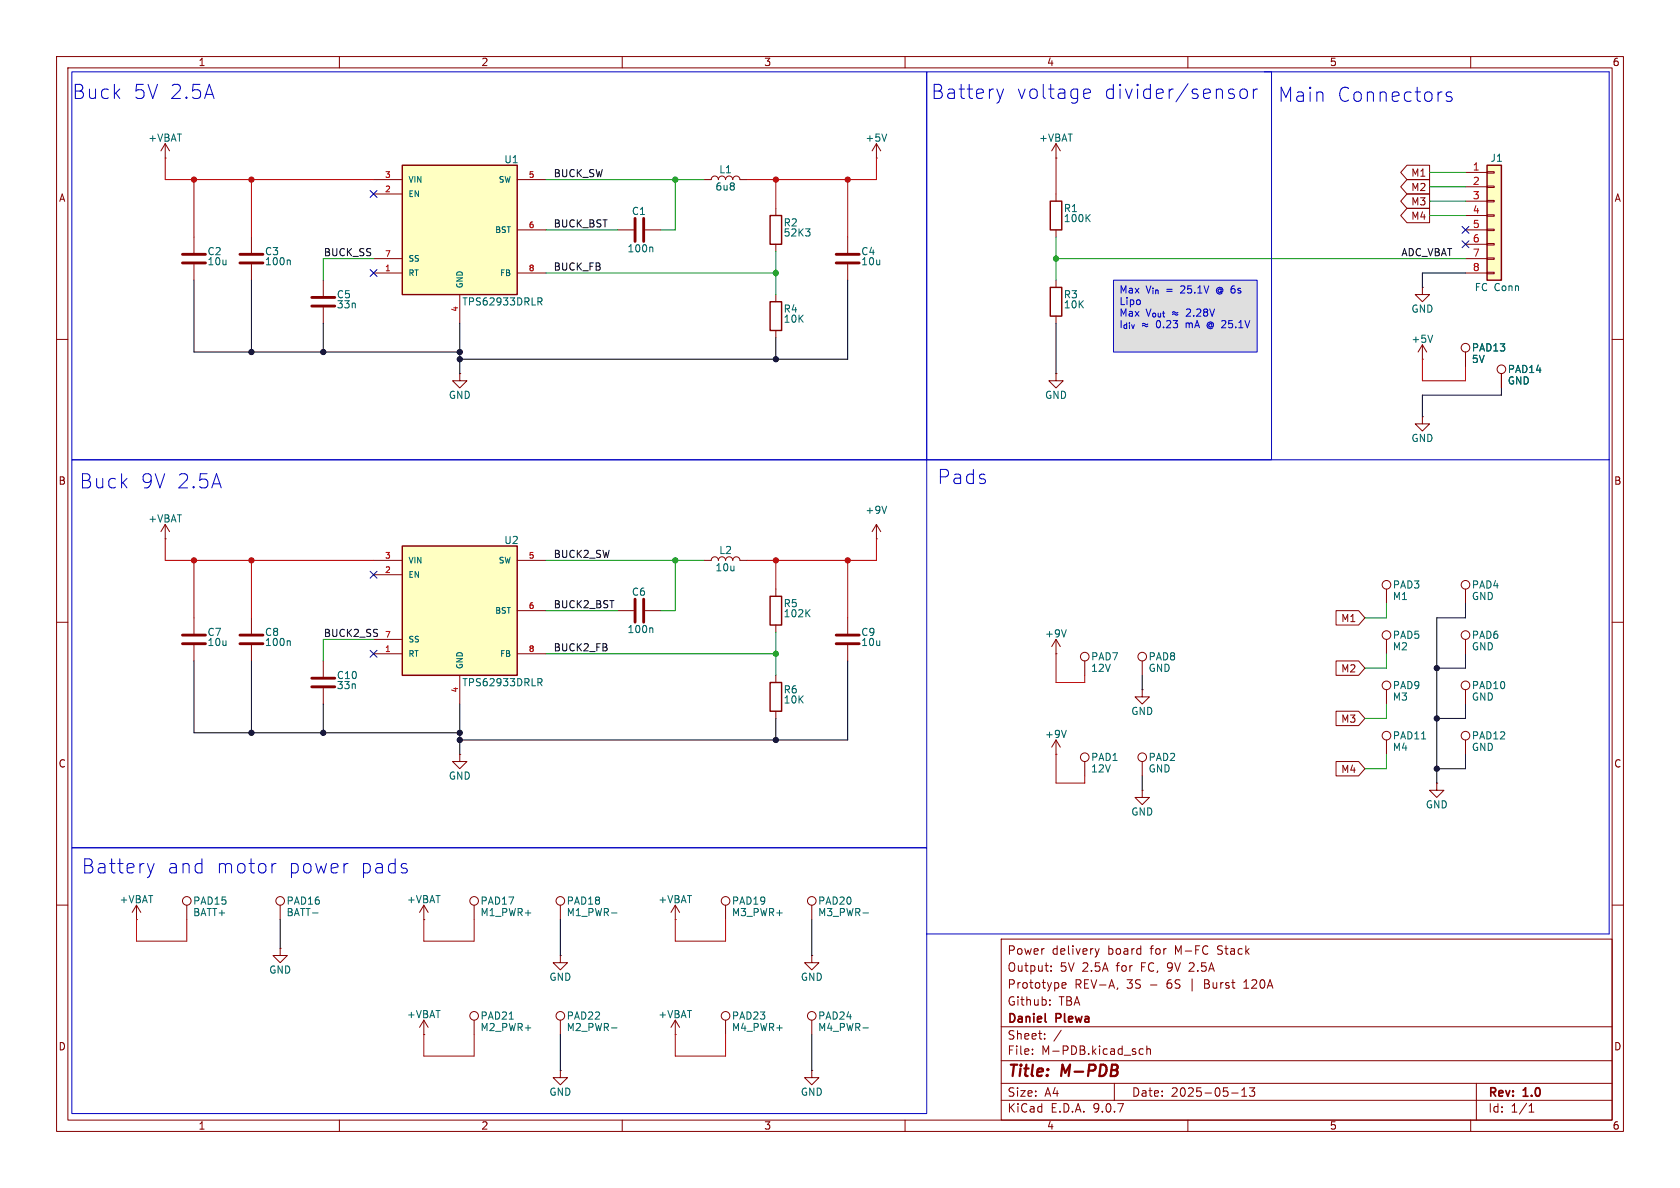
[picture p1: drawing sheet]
<svg xmlns="http://www.w3.org/2000/svg" width="297mm" height="210mm" viewBox="0 0 297 210" stroke-linecap="round" stroke-linejoin="round" font-family="sans-serif">
<g fill="none" stroke="#840000" stroke-width=".18">
<path d="M10 10h277v190h-277zM12 12h273v186h-273zM60 10v2M110 10v2M160 10v2M210 10v2M260 10v2M10 60h2M285 60h2M10 110h2M285 110h2M10 160h2"/>
<path d="M177 166h108v32h-108zM185.6 177.6v.1M185.6 176.8v.1M185.8 171.6v.1M185.8 170.8v.1M187.7 174.2l.8-.1-.1-.3-.4-.1-.3 .2 .1 .7h.6M193.6 167.7l.4 1M194 168.7l-.2 .4M194.3 167.7l-.3 1M197.6 174.6l-.1 .3M219.9 174.7h.8M220.2 173.4l-.3 .2"/>
<path d="M285 160h2M60 198v2M110 198v2M160 198v2M177 194.5h108M177 191.5h108M177 187.5h108M177 181.5h108M182.5 186.3v.1M182.5 185.5v.1M184.7 183.6v.1M184.7 182.8v.1"/>
<path d="M187.6 182.1l-1.3 2M197 191.5v3M202.1 185.5l-.4-.1-.3 .3v.4l.1 .2h.6M202.7 185.5l.3-.1 .3 .1 .1 .9M202.7 184.9v1.5M210 198v2M217.7 193.2h1.2M219.5 193.8h.9M219.5 192.7l.5-.4v1.5M220.9 192.3h.9l-.5 .6 .4 .1v.7l-.2 .1h-.4l-.2-.1M260 198v2M261 191.5v6.5"/>
<path d="M270.3 196.6h.9M270.3 195.5l.4-.4v1.5"/>
</g>
<path d="M184.8 180.6l.2 .1" fill="none" stroke="#840000" stroke-width=".3"/>
<path d="M196.8 49.5h25.4v12.7h-25.4z" fill="#dfdfdf"/>
<path d="M185.7 35.6h2v5h-2zM136.1 53.3h2.1v5.1h-2.1zM185.7 50.8h2v5.1h-2zM136.1 105.4h2.1v5.1h-2.1z" fill="none" stroke="#840000" stroke-width=".25"/>
<g fill="none" stroke="#840000" stroke-width=".18">
<path d="M186.7 27.9h.1M186.7 25.4l-.8 1.3M186.7 25.4l.8 1.3M186.7 25.4v2.5M186.7 34.3v1.3M137.2 52.1v1.2M137.2 58.4v1.3M186.7 40.6v1.3M186.7 49.5v1.3M186.7 55.9v1.3M251.5 50.8v1.3h1.2l-1.2 1.2-1.3-1.2h1.3M251.5 50.8h.1"/>
<path d="M186.7 66v1.3h1.3l-1.3 1.3-1.3-1.3h1.3M186.7 66h.1M57.1 116.8v2.8M137.2 104.1v1.3M137.2 110.5v1.3M149.9 109.2v2.8M149.9 114v2.8M57.1 121.7v2.8M186.7 133.4h.1M186.7 130.8v2.6M186.7 130.8l-.8 1.3M186.7 130.8l.8 1.3"/>
<path d="M201.9 139.7v1.3h1.3l-1.3 1.2-1.2-1.2h1.2M201.9 139.7h.1M49.5 167.6v1.3h1.3l-1.3 1.3-1.2-1.3h1.2M49.5 167.6h.1M128.3 160v2.6M83.8 180.3v2.6M119.4 182.9h.1M119.4 180.3l-.8 1.3M119.4 180.3l.7 1.3M119.4 180.3v2.6"/>
<circle cx="128.3" cy="159.3" r=".76"/>
<circle cx="83.8" cy="179.6" r=".76"/>
</g>
<path d="M55.1 119.9h4.1M147.8 112.3h4.1M147.8 113.8h4.1M55.1 121.4h4.1" fill="none" stroke="#840000" stroke-width=".51"/>
<path d="M192.2 38.5l.5 .7M192.7 37.9l-.7 .7M142.7 108.3l.5 .7M143.2 107.8l-.7 .7M188.5 129.1l-.4 1.3M90 180.2h.8" fill="none" stroke="#006464" stroke-width=".18"/>
<path d="M262.9 29.2h2.5v20.3h-2.5z" fill="#ffffc2"/>
<path d="M262.9 29.2h2.5v20.3h-2.5z" fill="none" stroke="#840000" stroke-width=".25"/>
<g fill="none" stroke="#840000" stroke-width=".18">
<path d="M124.5 31.8h1.2a.64 .64 0 0 1 .7-.7 .64 .64 0 0 1 .6 .7 .64 .64 0 0 1 .6-.7 .64 .64 0 0 1 .7 .7 .64 .64 0 0 1 .6-.7 .64 .64 0 0 1 .6 .7 .64 .64 0 0 1 .7-.7 .64 .64 0 0 1 .6 .7h1.3M259.1 30.5h3.8M259.1 33h3.8M259.1 35.6h3.8M259.1 38.1h3.8M262.9 30.4h1.3v.2h-1.3zM262.9 32.9h1.3v.2h-1.3zM262.9 35.4h1.3v.3h-1.3zM262.9 38h1.3v.2h-1.3zM34.3 41.9v2.8M34.3 46.7v2.8M259.1 40.6h3.8"/>
<path d="M259.1 43.2h3.8M259.1 45.7h3.8M259.1 48.3h3.8M262.9 40.5h1.3v.3h-1.3zM262.9 43.1h1.3v.2h-1.3zM262.9 45.6h1.3v.2h-1.3zM262.9 48.1h1.3v.3h-1.3zM81.3 66v1.3h1.2l-1.2 1.3-1.3-1.3h1.3M81.3 66h.1M251.5 73.7v1.2h1.2l-1.2 1.3-1.3-1.3h1.3M251.5 73.7h.1M251.5 63.5h.1"/>
<path d="M251.5 61l-.8 1.2M251.5 61l.7 1.2M251.5 61v2.5M259.1 62.2v2.6M265.4 66v2.6M29.2 95.3h.1M29.2 92.7l-.8 1.3M29.2 92.7l.8 1.3M29.2 92.7v2.6M191.8 116.8v2.6M201.9 116.8v2.6M245.1 113v2.6"/>
<path d="M24.1 162.6h.1M24.1 160l-.7 1.3M24.1 160l.8 1.3M24.1 160v2.6M99.1 160v2.6M119.4 162.6h.1M119.4 160l-.8 1.3M119.4 160l.7 1.3M119.4 160v2.6M143.5 160v2.6M143.5 180.3v2.6"/>
<circle cx="259.1" cy="61.5" r=".76"/>
<circle cx="265.4" cy="65.3" r=".76"/>
<circle cx="191.8" cy="116.1" r=".76"/>
<circle cx="201.9" cy="116.1" r=".76"/>
<circle cx="245.1" cy="112.3" r=".76"/>
<circle cx="99.1" cy="159.3" r=".76"/>
<circle cx="143.5" cy="159.3" r=".76"/>
<circle cx="143.5" cy="179.6" r=".76"/>
</g>
<path d="M253.3 59.3l-.4 1.2M108.1 161.4h1M152.6 161.4h.9M152.6 181.7h.9" fill="none" stroke="#006464" stroke-width=".18"/>
<path d="M32.3 45h4M32.3 46.5h4" fill="none" stroke="#840000" stroke-width=".51"/>
<path d="M71.1 29.2h20.3v22.9h-20.3z" fill="#ffffc2"/>
<path d="M71.1 29.2h20.3v22.9h-20.3zM136.1 38.1h2.1v5.1h-2.1zM136.1 120.7h2.1v5h-2.1z" fill="none" stroke="#840000" stroke-width=".25"/>
<g fill="none" stroke="#840000" stroke-width=".18">
<path d="M29.2 27.9h.1M29.2 25.4l-.8 1.3M29.2 25.4l.8 1.3M29.2 25.4v2.5M66 31.8h5.1M66 34.3h5.1M91.4 31.8h5.1M137.2 36.8v1.3M154.9 27.9h.1M154.9 25.4l-.7 1.3M154.9 25.4l.8 1.3M154.9 25.4v2.5"/>
<path d="M44.4 41.9v2.8M44.4 46.7v2.8M57.1 49.5v2.8M57.1 54.4v2.8M66 45.7h5.1M66 48.3h5.1M81.3 52.1v5.1M91.4 48.3h5.1M91.4 40.6h5.1M109.2 40.6h2.8M114 40.6h2.8M137.2 43.2v1.3"/>
<path d="M149.9 41.9v2.8M149.9 46.7v2.8M124.5 99.1h1.2a.64 .64 0 0 1 .7-.7 .64 .64 0 0 1 .6 .7 .64 .64 0 0 1 .6-.7 .64 .64 0 0 1 .7 .7 .64 .64 0 0 1 .6-.7 .64 .64 0 0 1 .6 .7 .64 .64 0 0 1 .7-.7 .64 .64 0 0 1 .6 .7h1.3M154.9 95.3h.1M154.9 92.7v2.6M154.9 92.7l-.7 1.3M154.9 92.7l.8 1.3M34.3 109.2v2.8M34.3 114v2.8M44.4 109.2v2.8M44.4 114v2.8M109.2 108h2.8"/>
<path d="M114 108h2.8M137.2 119.4v1.3M186.7 115.6h.1M186.7 113l-.8 1.3M186.7 113l.8 1.3M186.7 113v2.6M245.1 104.1v2.6M259.1 104.1v2.6M259.1 113v2.6M81.3 133.4v1.2h1.2l-1.2 1.3-1.3-1.3h1.3M81.3 133.4h.1M137.2 125.7v1.3"/>
<path d="M191.8 134.6v2.6M201.9 121.9v1.3h1.3l-1.3 1.3-1.2-1.3h1.2M201.9 121.9h.1M201.9 134.6v2.6M245.1 121.9v2.6M245.1 130.8v2.6M254 138.4v1.3h1.3l-1.3 1.3-1.3-1.3h1.3M254 138.4h.1M259.1 121.9v2.6M259.1 130.8v2.6M33 160v2.6M49.5 160v2.6"/>
<path d="M74.9 162.6h.1M74.9 160l-.7 1.3M74.9 160l.8 1.3M74.9 160v2.6M83.8 160v2.6M74.9 182.9h.1M74.9 180.3v2.6M74.9 180.3l-.7 1.3M74.9 180.3l.8 1.3"/>
<circle cx="245.1" cy="103.4" r=".76"/>
<circle cx="259.1" cy="103.4" r=".76"/>
<circle cx="259.1" cy="112.3" r=".76"/>
<circle cx="191.8" cy="133.9" r=".76"/>
<circle cx="201.9" cy="133.9" r=".76"/>
<circle cx="245.1" cy="121.2" r=".76"/>
<circle cx="245.1" cy="130" r=".76"/>
<circle cx="259.1" cy="130" r=".76"/>
<circle cx="259.1" cy="121.2" r=".76"/>
<circle cx="33" cy="159.3" r=".76"/>
<circle cx="49.5" cy="159.3" r=".76"/>
<circle cx="83.8" cy="159.3" r=".76"/>
</g>
<g fill="none" stroke="#006464" stroke-width=".18">
<path d="M156.8 23.7l-.5 1.3M51.1 46l.2 .1v.7M95.1 52.6h.5l.2 .3-.1 .4h-.6M95.4 53.3l.4 .6M115.2 43.7l.2 .2v.6M142.4 40.5h.8l-.4 .4M143.1 41l.1 .2-.1 .5M156.8 89.5l-.5 1.2M51.1 113.3l.2 .2v.6M115.2 111l.2 .2v.6M188.5 111.3l-.4 1.3M251.3 130.6h.7"/>
<path d="M55.3 161.4h.9"/>
</g>
<g fill="none" stroke="#840000" stroke-width=".51">
<path d="M112.3 38.6v4.1M113.8 38.6v4.1M42.4 45h4.1M42.4 46.5h4.1M55.1 52.6h4.1M55.1 54.1h4.1M147.8 45h4.1M147.8 46.5h4.1M32.3 112.3h4M32.3 113.8h4M42.4 112.3h4.1M42.4 113.8h4.1"/>
<path d="M112.3 105.9v4.1M113.8 105.9v4.1"/>
</g>
<path d="M71.1 96.5h20.3v22.9h-20.3z" fill="#ffffc2"/>
<path d="M71.1 96.5h20.3v22.9h-20.3z" fill="none" stroke="#840000" stroke-width=".25"/>
<g fill="none" stroke="#840000" stroke-width=".18">
<path d="M248.7 34.3h4v2.5h-4l-1.1-1.2zM248.7 31.7h4v2.6h-4l-1.1-1.3zM248.7 36.8h4v2.6h-4l-1.1-1.3zM248.7 29.2h4v2.6h-4l-1.1-1.3zM259.1 62.2v2.6M265.4 66v2.6M66 99.1h5.1M91.4 99.1h5.1M66 101.6h5.1M66 113h5.1M66 115.6h5.1M81.3 119.4v5.1"/>
<path d="M91.4 115.6h5.1M91.4 108h5.1M236.2 116.8h4l1.1 1.3-1.1 1.3h-4zM236.2 107.9h4l1.1 1.3-1.1 1.3h-4zM236.2 125.7h4l1.1 1.3-1.1 1.3h-4zM236.2 134.6h4l1.1 1.3-1.1 1.3h-4zM99.1 168.9v1.3h1.2l-1.2 1.3-1.3-1.3h1.3M99.1 168.9h.1M143.5 168.9v1.3h1.3l-1.3 1.3-1.3-1.3h1.3M143.5 168.9h.1M99.1 189.2v1.3h1.2l-1.2 1.3-1.3-1.3h1.3M99.1 189.2h.1"/>
<path d="M99.1 180.3v2.6M128.3 180.3v2.6M143.5 189.2v1.3h1.3l-1.3 1.3-1.3-1.3h1.3M143.5 189.2h.1"/>
<circle cx="99.1" cy="179.6" r=".76"/>
<circle cx="128.3" cy="179.6" r=".76"/>
</g>
<path d="M95.1 120h.5l.2 .2-.1 .4h-.6M95.4 120.6l.4 .6M108.1 181.7h1" fill="none" stroke="#006464" stroke-width=".18"/>
<g fill="none" stroke="#0000c2" stroke-width=".18">
<path d="M12.7 12.7h151.1v68.6h-151.1zM163.8 12.7h61v68.6h-61zM176.2 15.7l.6 1.7M176.8 17.4l-.2 .6M177.4 15.7l-.6 1.7M191.9 15.7l.8 .2 .1 .4-1.2 .3M192.7 17.3l-.8 .1M217.9 16.6l.4 .3-.2 .4-.2 .1M217.9 15.7l.2 .2M219.3 16a.68 .68 0 0 1 .7-.3 .68 .68 0 0 1 .5 .5v.7a.68 .68 0 0 1-.6 .5 .68 .68 0 0 1-.7-.5v-.7zM221.6 15.7v1.7M222.3 15.7a.64 .64 0 0 0-.7 .5"/>
<path d="M223.5 12.7h61v152.4h-120.7M256.6 16.4l-.6-.2-.3 .4 .1 .4 .8 .2 .1 .2-.1 .4-.2 .1-.7-.1M196.8 49.5h25.4v12.7h-25.4zM213.6 57.1a.58 .58 0 0 0 0 .8M215.2 51a.58 .58 0 0 0 0 .8M12.7 81.3h151.1v68.6h-151.1zM163.8 81.3h120.7M12.7 149.9h151.1v47h-151.1zM26.1 152.6l.5 1.7M26.6 154.3l-.2 .6M27.2 152.6l-.6 1.7M48.8 152.6h-.2l-.4 .3"/>
<path d="M61.3 152.6h.2"/>
</g>
<g fill="none" stroke="#c20000" stroke-width=".18">
<path d="M29.2 27.9v3.9h36.8M34.3 31.8v10.1M44.4 31.8v10.1M137.2 31.8v5M149.9 31.8v10.1M154.9 27.9v3.9h-22.8M186.7 27.9v6.4M251.5 63.5v3.8h7.6v-2.5M29.2 95.3v3.8h36.8M34.3 99.1v10.1M44.4 99.1v10.1M137.2 99.1v5"/>
<path d="M149.9 99.1v10.1M154.9 95.3v3.8h-22.8M186.7 115.6v5.1h5.1v-1.3M186.7 133.4v5h5.1v-1.2M24.1 162.6v3.8h8.9v-3.8M74.9 162.6v3.8h8.9v-3.8M119.4 162.6v3.8h8.9v-3.8M74.9 182.9v3.8h8.9v-3.8M119.4 182.9v3.8h8.9v-3.8"/>
</g>
<g fill="none" stroke="#000" stroke-width=".18">
<path d="M34.3 49.5v12.7h47M44.4 49.5v12.7M57.1 57.2v5M81.3 57.2v8.8M137.2 59.7v3.8M149.9 49.5v14h-68.6M186.7 57.2v8.8M259.1 48.3h-7.6v2.5M265.4 68.6v1.3h-13.9v3.8M34.3 116.8v12.7h47M44.4 116.8v12.7M149.9 116.8v14h-68.6"/>
<path d="M201.9 119.4v2.5M259.1 106.7v2.5h-5.1v29.2M259.1 115.6v2.5h-5.1M57.1 124.5v5M81.3 124.5v8.9M137.2 127v3.8M201.9 137.2v2.5M259.1 124.5v2.5h-5.1M259.1 133.4v2.5h-5.1M49.5 162.6v5M99.1 162.6v6.3M143.5 162.6v6.3"/>
<path d="M99.1 182.9v6.3M143.5 182.9v6.3"/>
</g>
<g fill="none" stroke="#009600" stroke-width=".18">
<path d="M96.5 31.8h28M119.4 31.8v8.8h-2.6M252.7 35.6h6.4M252.7 38.1h6.4M252.7 33h6.4M252.7 30.5h6.4M66 45.7h-8.9v3.8M96.5 48.3h40.7M96.5 40.6h12.7M137.2 44.5v7.6M186.7 45.7h72.4M186.7 41.9v7.6"/>
<path d="M96.5 99.1h28M119.4 99.1v8.9h-2.6M66 113h-8.9v3.8M96.5 108h12.7M96.5 115.6h40.7M137.2 111.8v7.6M245.1 106.7v2.5h-3.8M245.1 115.6v2.5h-3.8M245.1 133.4v2.5h-3.8M245.1 124.5v2.5h-3.8"/>
</g>
<path d="M65.4 33.7l1.2 1.2M66.6 33.7l-1.2 1.2M65.4 47.7l1.2 1.2M66.6 47.7l-1.2 1.2M258.5 40l1.2 1.2M258.5 42.6l1.2 1.2M259.7 40l-1.2 1.2M259.7 42.6l-1.2 1.2M65.4 101l1.2 1.2M65.4 115l1.2 1.2M66.6 101l-1.2 1.2M66.6 115l-1.2 1.2" fill="none" stroke="#000084" stroke-width=".18"/>
<g fill="#009600" stroke="#009600" stroke-width=".18">
<circle cx="186.7" cy="45.7" r=".46"/>
<circle cx="119.4" cy="31.8" r=".46"/>
<circle cx="137.2" cy="48.3" r=".46"/>
<circle cx="119.4" cy="99.1" r=".46"/>
<circle cx="137.2" cy="115.6" r=".46"/>
</g>
<g fill="#000" stroke="#000" stroke-width=".18">
<circle cx="44.4" cy="62.2" r=".46"/>
<circle cx="57.1" cy="62.2" r=".46"/>
<circle cx="81.3" cy="62.2" r=".46"/>
<circle cx="81.3" cy="63.5" r=".46"/>
<circle cx="137.2" cy="63.5" r=".46"/>
<circle cx="254" cy="118.1" r=".46"/>
<circle cx="44.4" cy="129.5" r=".46"/>
<circle cx="57.1" cy="129.5" r=".46"/>
<circle cx="81.3" cy="129.5" r=".46"/>
<circle cx="81.3" cy="130.8" r=".46"/>
<circle cx="137.2" cy="130.8" r=".46"/>
<circle cx="254" cy="135.9" r=".46"/>
<circle cx="254" cy="127" r=".46"/>
</g>
<g fill="#c20000" stroke="#c20000" stroke-width=".18">
<circle cx="149.9" cy="31.8" r=".46"/>
<circle cx="137.2" cy="31.8" r=".46"/>
<circle cx="34.3" cy="99.1" r=".46"/>
<circle cx="44.4" cy="99.1" r=".46"/>
<circle cx="34.3" cy="31.8" r=".46"/>
<circle cx="44.4" cy="31.8" r=".46"/>
<circle cx="137.2" cy="99.1" r=".46"/>
<circle cx="149.9" cy="99.1" r=".46"/>
</g>
<g font-size="3.5" fill="#0000c2">
<text x="12.7" y="17.7">Buck</text>
<text x="23.5" y="17.7">5V 2.5A</text>
<text x="164.6" y="17.7">Battery</text>
<text x="179.7" y="17.7">voltage</text>
<text x="195.1" y="17.7">divider/sensor</text>
<text x="225.9" y="18.2">Main</text>
<text x="236.4" y="18.2">Connectors</text>
<text x="14" y="86.6">Buck</text>
<text x="24.8" y="86.6">9V 2.5A</text>
<text x="165.7" y="85.8">Pads</text>
<text x="14.4" y="154.6">Battery</text>
<text x="29.5" y="154.6">and</text>
<text x="38.1" y="154.6">motor</text>
<text x="50.8" y="154.6">power</text>
<text x="63.5" y="154.6">pads</text>
</g>
<g font-size="2.8" fill="#840000">
<text x="178" y="190.9">Title:</text>
<text x="187.7" y="190.9">M-PDB</text>
</g>
<g font-size="2.1" fill="#840000">
<text x="178" y="172">Output:</text>
<text x="178" y="169">Power</text>
<text x="185.9" y="169">delivery</text>
<text x="187.4" y="172">5V 2.5A</text>
<text x="195.9" y="169">board</text>
<text x="197.5" y="172">for</text>
<text x="202" y="172">FC, 9V 2.5A</text>
<text x="203.5" y="169">for</text>
<text x="208" y="169">M-FC</text>
<text x="215.6" y="169">Stack</text>
<text x="178" y="178">Github:</text>
<text x="178" y="175">Prototype</text>
<text x="187.2" y="178">TBA</text>
<text x="189.9" y="175">REV-A,</text>
<text x="199.2" y="175">3S</text>
<text x="203.4" y="175">-</text>
<text x="206.6" y="175">6S</text>
<text x="210.7" y="175">|</text>
<text x="213.4" y="175">Burst</text>
<text x="220.6" y="175">120A</text>
<text x="178" y="184">Sheet:</text>
<text x="178" y="181.2">Daniel</text>
<text x="186.7" y="181.2">Plewa</text>
<text x="178" y="186.7">File:</text>
<text x="184.1" y="186.7">M-PDB.kicad_sch</text>
<text x="178" y="196.9">KiCad</text>
<text x="178" y="194.1">Size:</text>
<text x="184.7" y="194.1">A4</text>
<text x="185.7" y="196.9">E.D.A.</text>
<text x="193.3" y="196.9">9.0.7</text>
<text x="200" y="194.1">Date:</text>
<text x="207" y="194.1">2025-05-13</text>
<text x="263" y="194.3">Rev:</text>
<text x="263" y="196.9">Id:</text>
<text x="267.1" y="196.9">1/1</text>
<text x="269.4" y="194.3">1.0</text>
</g>
<g font-size="1.8" fill="#840000">
<text x="35" y="11.9">1</text>
<text x="85" y="11.9">2</text>
<text x="135" y="11.9">3</text>
<text x="185" y="11.9">4</text>
<text x="235" y="11.9">5</text>
<text x="285" y="11.9">6</text>
<text x="10.3" y="35.9">A</text>
<text x="249.4" y="34">M2</text>
<text x="249.4" y="31.4">M1</text>
<text x="285.3" y="35.9">A</text>
<text x="249.4" y="36.5">M3</text>
<text x="249.4" y="39.1">M4</text>
<text x="10.3" y="85.9">B</text>
<text x="285.3" y="85.9">B</text>
<text x="237" y="110.2">M1</text>
<text x="237" y="119.1">M2</text>
<text x="237" y="128">M3</text>
<text x="10.3" y="135.9">C</text>
<text x="237" y="136.8">M4</text>
<text x="285.3" y="135.9">C</text>
<text x="10.3" y="185.9">D</text>
<text x="285.3" y="185.9">D</text>
<text x="35" y="199.9">1</text>
<text x="85" y="199.9">2</text>
<text x="135" y="199.9">3</text>
<text x="185" y="199.9">4</text>
<text x="235" y="199.9">5</text>
<text x="285" y="199.9">6</text>
</g>
<g font-size="1.8" fill="#006464">
<text x="26.1" y="25.2">+VBAT</text>
<text x="89.1" y="29.1">U1</text>
<text x="152.9" y="25.2">+5V</text>
<text x="183.6" y="25.2">+VBAT</text>
<text x="263.4" y="28.8">J1</text>
<text x="126.4" y="33.9">6u8</text>
<text x="127" y="30.8">L1</text>
<text x="111.6" y="38.2">C1</text>
<text x="138.4" y="40.2">R2</text>
<text x="188" y="37.7">R1</text>
<text x="188" y="39.5">100K</text>
<text x="36.6" y="45.3">C2</text>
<text x="36.6" y="47.1">10u</text>
<text x="46.7" y="45.3">C3</text>
<text x="46.7" y="47.1">100n</text>
<text x="110.8" y="44.8">100n</text>
<text x="138.4" y="42">52K3</text>
<text x="152.2" y="45.3">C4</text>
<text x="152.2" y="47.1">10u</text>
<text x="59.4" y="52.9">C5</text>
<text x="188" y="52.9">R3</text>
<text x="260.6" y="51.7">FC Conn</text>
<text x="59.4" y="54.7">33n</text>
<text x="81.6" y="54.2">TPS62933DRLR</text>
<text x="138.4" y="55.5">R4</text>
<text x="138.4" y="57.3">10K</text>
<text x="188" y="54.7">10K</text>
<text x="249.4" y="55.5">GND</text>
<text x="249.4" y="60.8">+5V</text>
<text x="260.1" y="64.4">5V</text>
<text x="260.1" y="62.3">PAD13</text>
<text x="79.2" y="70.7">GND</text>
<text x="184.7" y="70.7">GND</text>
<text x="266.5" y="68.2">GND</text>
<text x="266.5" y="66.1">PAD14</text>
<text x="249.4" y="78.3">GND</text>
<text x="26.1" y="92.6">+VBAT</text>
<text x="152.9" y="91">+9V</text>
<text x="89.1" y="96.4">U2</text>
<text x="126.4" y="101.2">10u</text>
<text x="127" y="98.1">L2</text>
<text x="111.6" y="105.5">C6</text>
<text x="138.4" y="107.5">R5</text>
<text x="246.1" y="104.2">PAD3</text>
<text x="246.1" y="106.3">M1</text>
<text x="260.1" y="104.2">PAD4</text>
<text x="260.1" y="106.3">GND</text>
<text x="36.6" y="112.6">C7</text>
<text x="46.7" y="112.6">C8</text>
<text x="110.8" y="112.1">100n</text>
<text x="138.4" y="109.3">102K</text>
<text x="152.2" y="112.6">C9</text>
<text x="184.7" y="112.9">+9V</text>
<text x="246.1" y="113.1">PAD5</text>
<text x="260.1" y="113.1">PAD6</text>
<text x="36.6" y="114.4">10u</text>
<text x="46.7" y="114.4">100n</text>
<text x="152.2" y="114.4">10u</text>
<text x="192.8" y="116.9">PAD7</text>
<text x="192.8" y="119">12V</text>
<text x="203" y="116.9">PAD8</text>
<text x="203" y="119">GND</text>
<text x="246.1" y="115.2">M2</text>
<text x="260.1" y="115.2">GND</text>
<text x="59.4" y="120.2">C10</text>
<text x="59.4" y="122">33n</text>
<text x="81.6" y="121.5">TPS62933DRLR</text>
<text x="138.4" y="122.8">R6</text>
<text x="138.4" y="124.6">10K</text>
<text x="246.1" y="122">PAD9</text>
<text x="246.1" y="124.1">M3</text>
<text x="260.1" y="124.1">GND</text>
<text x="260.1" y="122">PAD10</text>
<text x="184.7" y="130.7">+9V</text>
<text x="199.9" y="126.6">GND</text>
<text x="246.1" y="130.9">PAD11</text>
<text x="260.1" y="130.9">PAD12</text>
<text x="192.8" y="134.7">PAD1</text>
<text x="192.8" y="136.8">12V</text>
<text x="203" y="134.7">PAD2</text>
<text x="203" y="136.8">GND</text>
<text x="246.1" y="132.9">M4</text>
<text x="260.1" y="132.9">GND</text>
<text x="79.2" y="138">GND</text>
<text x="252" y="143.1">GND</text>
<text x="199.9" y="144.4">GND</text>
<text x="21" y="159.9">+VBAT</text>
<text x="34" y="160.1">PAD15</text>
<text x="50.6" y="160.1">PAD16</text>
<text x="71.8" y="159.9">+VBAT</text>
<text x="84.8" y="160.1">PAD17</text>
<text x="100.1" y="160.1">PAD18</text>
<text x="116.3" y="159.9">+VBAT</text>
<text x="129.3" y="160.1">PAD19</text>
<text x="144.5" y="160.1">PAD20</text>
<text x="34" y="162.2">BATT+</text>
<text x="50.6" y="162.2">BATT-</text>
<text x="84.8" y="162.2">M1_PWR+</text>
<text x="100.1" y="162.2">M1_PWR-</text>
<text x="129.3" y="162.2">M3_PWR+</text>
<text x="144.5" y="162.2">M3_PWR-</text>
<text x="47.5" y="172.3">GND</text>
<text x="97" y="173.6">GND</text>
<text x="141.5" y="173.6">GND</text>
<text x="71.8" y="180.2">+VBAT</text>
<text x="84.8" y="182.5">M2_PWR+</text>
<text x="84.8" y="180.4">PAD21</text>
<text x="100.1" y="182.5">M2_PWR-</text>
<text x="100.1" y="180.4">PAD22</text>
<text x="116.3" y="180.2">+VBAT</text>
<text x="129.3" y="182.5">M4_PWR+</text>
<text x="129.3" y="180.4">PAD23</text>
<text x="144.5" y="182.5">M4_PWR-</text>
<text x="144.5" y="180.4">PAD24</text>
<text x="97" y="193.9">GND</text>
<text x="141.5" y="193.9">GND</text>
</g>
<g font-size="1.8" fill="#0f0f0f">
<text x="97.8" y="31.4">BUCK_SW</text>
<text x="97.8" y="40.3">BUCK_BST</text>
<text x="57.1" y="45.4">BUCK_SS</text>
<text x="97.8" y="47.9">BUCK_FB</text>
<text x="247.6" y="45.4">ADC_VBAT</text>
<text x="97.8" y="98.7">BUCK2_SW</text>
<text x="97.8" y="107.6">BUCK2_BST</text>
<text x="57.1" y="112.7">BUCK2_SS</text>
<text x="97.8" y="115.2">BUCK2_FB</text>
</g>
<g font-size="1.8" fill="#a90000">
<text x="260.3" y="30.2">1</text>
<text x="260.3" y="32.8">2</text>
<text x="260.3" y="35.3">3</text>
<text x="260.3" y="37.8">4</text>
<text x="260.3" y="40.4">5</text>
<text x="260.3" y="42.9">6</text>
<text x="260.3" y="45.5">7</text>
<text x="260.3" y="48">8</text>
</g>
<g font-size="1.8" fill="#0000c2">
<text x="197.8" y="52.2">Max</text>
<text x="202.6" y="52.2">V_{in}</text>
<text x="206.3" y="52.2">=</text>
<text x="209" y="52.2">25.1V</text>
<text x="215.5" y="52.2">@ 6s</text>
<text x="197.8" y="54.3">Lipo</text>
<text x="197.8" y="56.3">Max</text>
<text x="197.8" y="58.3">I_{div}</text>
<text x="201.8" y="58.3">þÿ&quot;H</text>
<text x="202.6" y="56.3">V_{out}</text>
<text x="204.5" y="58.3">0.23</text>
<text x="207.3" y="56.3">þÿ&quot;H</text>
<text x="209.9" y="58.3">mA</text>
<text x="210" y="56.3">2.28V</text>
<text x="213.9" y="58.3">@ 25.1V</text>
</g>
<g font-size="1.4" fill="#a90000">
<text x="68" y="31.5">3</text>
<text x="68" y="34">2</text>
<text x="93.4" y="31.5">5</text>
<text x="93.4" y="40.4">6</text>
<text x="68" y="45.5">7</text>
<text x="68" y="48">1</text>
<text x="93.4" y="48">8</text>
<text x="81" y="55.2" transform="rotate(-90 81 55.2)">4</text>
<text x="68" y="98.8">3</text>
<text x="68" y="101.3">2</text>
<text x="93.4" y="98.8">5</text>
<text x="93.4" y="107.7">6</text>
<text x="68" y="112.8">7</text>
<text x="68" y="115.3">1</text>
<text x="93.4" y="115.3">8</text>
<text x="81" y="122.5" transform="rotate(-90 81 122.5)">4</text>
</g>
<g font-size="1.4" fill="#006464">
<text x="72.1" y="32.5">VIN</text>
<text x="72.1" y="35">EN</text>
<text x="88" y="32.5">SW</text>
<text x="87.4" y="41.4">BST</text>
<text x="72.1" y="46.5">SS</text>
<text x="72.1" y="49">RT</text>
<text x="82" y="51.1" transform="rotate(-90 82 51.1)">GND</text>
<text x="88.3" y="49">FB</text>
<text x="72.1" y="99.8">VIN</text>
<text x="88" y="99.8">SW</text>
<text x="72.1" y="102.3">EN</text>
<text x="72.1" y="113.8">SS</text>
<text x="87.4" y="108.7">BST</text>
<text x="72.1" y="116.3">RT</text>
<text x="82" y="118.4" transform="rotate(-90 82 118.4)">GND</text>
<text x="88.3" y="116.3">FB</text>
</g>
</svg>
